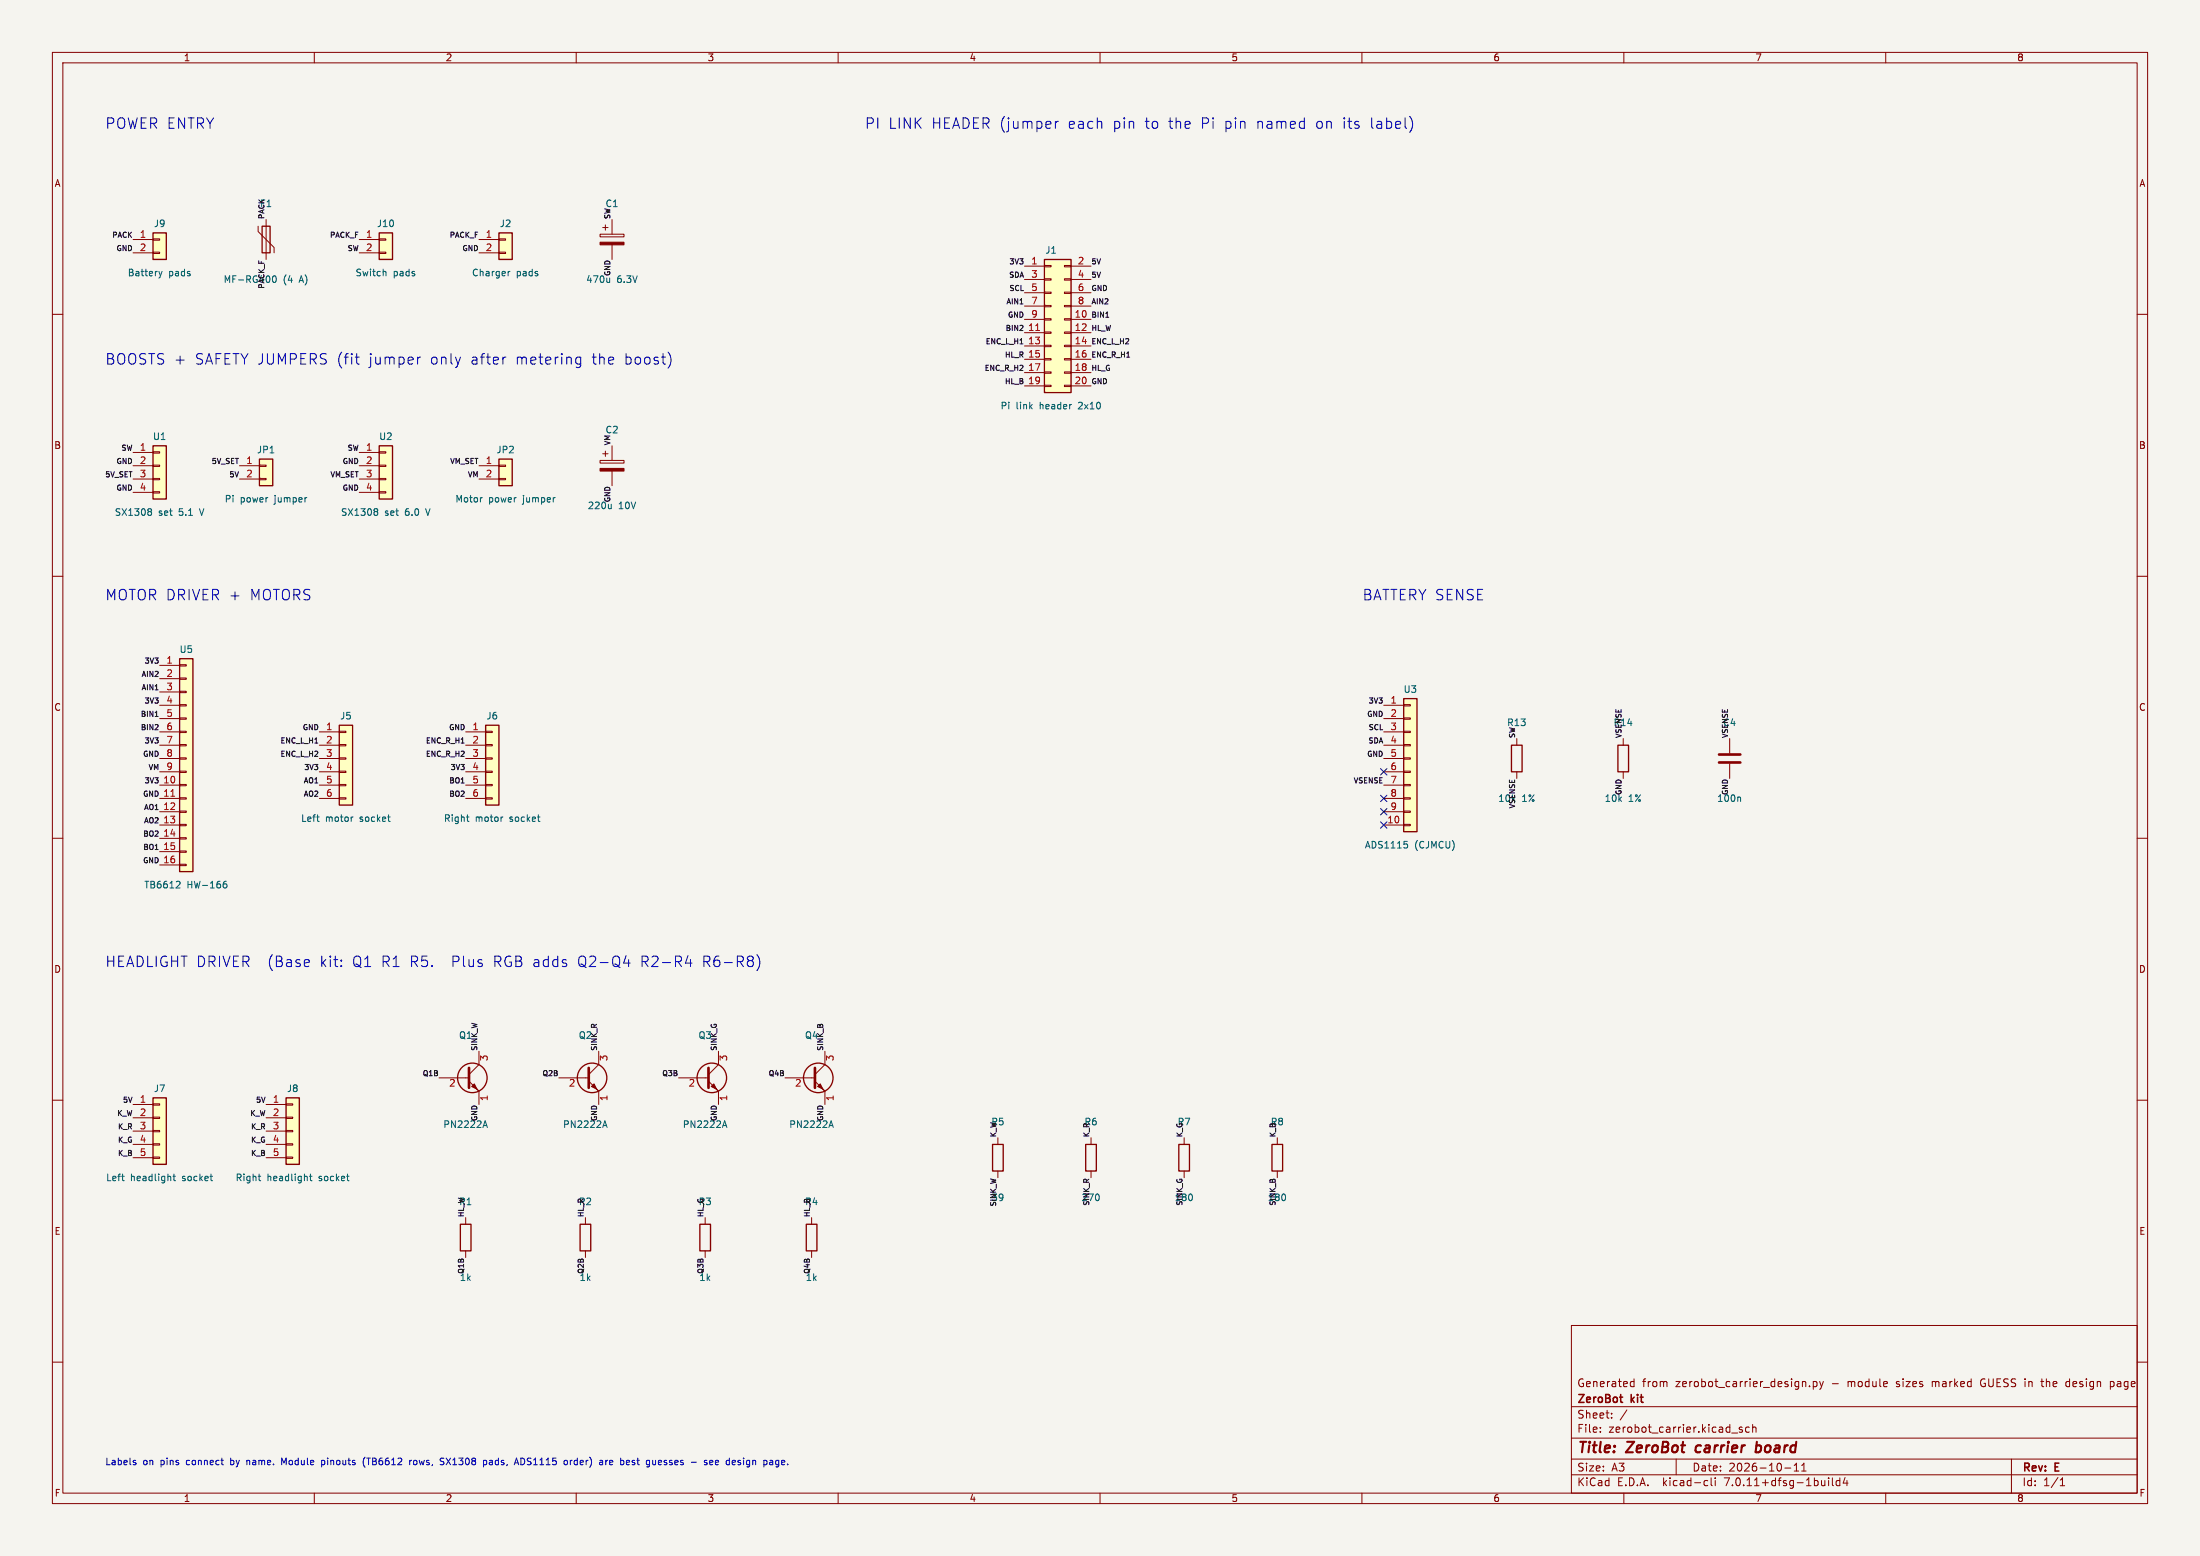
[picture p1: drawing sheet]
<svg xmlns="http://www.w3.org/2000/svg" width="420mm" height="297mm" viewBox="0 0 420 297" stroke-linecap="round" stroke-linejoin="round" font-family="sans-serif">
<path d="M0 0h420v297h-420z" fill="#f5f4ef" stroke="#f5f4ef" stroke-width=".19"/>
<g fill="none" stroke="#840000" stroke-width=".19">
<path d="M10 10h400v277h-400zM12 12h396v273h-396zM60 10v2M110 10v2M160 10v2M210 10v2M260 10v2M310 10v2M360 10v2M10 60h2M25.4 45.7h3.8M25.4 48.3h3.8"/>
<path d="M29.2 48.1h1.3v.3h-1.3zM29.2 45.6h1.3v.2h-1.3zM49.3 43.2v1l3 3v1.1M50.8 41.9v7.6M68.6 45.7h3.8M68.6 48.3h3.8M72.4 48.1h1.3v.3h-1.3zM72.4 45.6h1.3v.2h-1.3zM91.4 45.7h3.8M91.4 48.3h3.8M95.2 48.1h1.3v.3h-1.3zM95.2 45.6h1.3v.2h-1.3z"/>
<path d="M114.6 44.7h4.5v.5h-4.5zM115.1 43.4h1M115.6 42.9v1M116.8 41.9v2.8M116.8 46.7v2.8M195.6 50.8h3.8M195.6 53.3h3.8M195.6 55.9h3.8M195.6 58.4h3.8M199.4 58.3h1.3v.2h-1.3zM199.4 55.8h1.3v.2h-1.3zM199.4 53.2h1.3v.3h-1.3z"/>
<path d="M199.4 50.7h1.3v.2h-1.3zM203.2 58.3h1.3v.2h-1.3zM203.2 55.8h1.3v.2h-1.3zM203.2 53.2h1.3v.3h-1.3zM203.2 50.7h1.3v.2h-1.3zM204.5 50.8h3.8M204.5 53.3h3.8M204.5 55.9h3.8M204.5 58.4h3.8M408 60h2M195.6 61h3.8M195.6 63.5h3.8"/>
<path d="M195.6 66h3.8M195.6 68.6h3.8M195.6 71.1h3.8M195.6 73.7h3.8M199.4 73.5h1.3v.3h-1.3zM199.4 71h1.3v.2h-1.3zM199.4 68.5h1.3v.2h-1.3zM199.4 65.9h1.3v.3h-1.3zM199.4 63.4h1.3v.2h-1.3zM199.4 60.8h1.3v.3h-1.3zM203.2 73.5h1.3v.3h-1.3zM203.2 71h1.3v.2h-1.3z"/>
<path d="M203.2 68.5h1.3v.2h-1.3zM203.2 65.9h1.3v.3h-1.3zM203.2 63.4h1.3v.2h-1.3zM203.2 60.8h1.3v.3h-1.3zM204.5 61h3.8M204.5 63.5h3.8M204.5 66h3.8M204.5 68.6h3.8M204.5 71.1h3.8M204.5 73.7h3.8M25.4 86.4h3.8M25.4 88.9h3.8"/>
<path d="M25.4 91.4h3.8M25.4 94h3.8M29.2 93.9h1.3v.2h-1.3zM29.2 91.3h1.3v.3h-1.3zM29.2 88.8h1.3v.2h-1.3zM29.2 86.2h1.3v.3h-1.3zM45.7 88.9h3.8M45.7 91.4h3.8M49.5 91.3h1.3v.3h-1.3zM49.5 88.8h1.3v.2h-1.3zM68.6 86.4h3.8M68.6 88.9h3.8"/>
<path d="M68.6 91.4h3.8M68.6 94h3.8M72.4 93.9h1.3v.2h-1.3zM72.4 91.3h1.3v.3h-1.3zM72.4 88.8h1.3v.2h-1.3zM72.4 86.2h1.3v.3h-1.3zM91.4 88.9h3.8M91.4 91.4h3.8M95.2 91.3h1.3v.3h-1.3zM95.2 88.8h1.3v.2h-1.3zM114.6 87.9h4.5v.5h-4.5zM115.1 86.6h1"/>
<path d="M115.6 86.1v1M116.8 85.1v2.8M116.8 89.9v2.8M10 110h2M408 110h2M30.5 127h3.8M30.5 129.5h3.8M30.5 132.1h3.8M30.5 134.6h3.8M30.5 137.2h3.8M30.5 139.7h3.8M34.3 139.6h1.3v.2h-1.3z"/>
<path d="M34.3 137h1.3v.3h-1.3zM34.3 134.5h1.3v.2h-1.3zM34.3 132h1.3v.2h-1.3zM34.3 129.4h1.3v.3h-1.3zM34.3 126.9h1.3v.2h-1.3zM61 139.7h3.8M64.8 139.6h1.2v.2h-1.2zM88.9 139.7h3.8M92.7 139.6h1.3v.2h-1.3zM264.2 134.6h3.8M264.2 137.2h3.8M264.2 139.7h3.8"/>
<path d="M268 139.6h1.2v.2h-1.2zM268 137h1.2v.3h-1.2zM268 134.5h1.2v.2h-1.2zM10 160h2M30.5 149.9h3.8M30.5 152.4h3.8M30.5 154.9h3.8M30.5 157.5h3.8M30.5 142.2h3.8M30.5 144.8h3.8M30.5 147.3h3.8M34.3 159.9h1.3v.2h-1.3z"/>
<path d="M34.3 157.4h1.3v.2h-1.3zM34.3 154.8h1.3v.3h-1.3zM34.3 152.3h1.3v.2h-1.3zM34.3 149.7h1.3v.3h-1.3zM34.3 147.2h1.3v.2h-1.3zM34.3 144.7h1.3v.2h-1.3zM34.3 142.1h1.3v.3h-1.3zM61 149.9h3.8M61 152.4h3.8M61 142.2h3.8M61 144.8h3.8M61 147.3h3.8"/>
<path d="M64.8 152.3h1.2v.2h-1.2zM64.8 149.7h1.2v.3h-1.2zM64.8 147.2h1.2v.2h-1.2zM64.8 144.7h1.2v.2h-1.2zM64.8 142.1h1.2v.3h-1.2zM88.9 149.9h3.8M88.9 152.4h3.8M88.9 142.2h3.8M88.9 144.8h3.8M88.9 147.3h3.8M92.7 152.3h1.3v.2h-1.3zM92.7 149.7h1.3v.3h-1.3z"/>
<path d="M92.7 147.2h1.3v.2h-1.3zM92.7 144.7h1.3v.2h-1.3zM92.7 142.1h1.3v.3h-1.3zM264.2 149.9h3.8M264.2 152.4h3.8M264.2 154.9h3.8M264.2 157.5h3.8M264.2 142.2h3.8M264.2 144.8h3.8M264.2 147.3h3.8M268 157.4h1.2v.2h-1.2zM268 154.8h1.2v.3h-1.2z"/>
<path d="M268 152.3h1.2v.2h-1.2zM268 149.7h1.2v.3h-1.2zM268 147.2h1.2v.2h-1.2zM268 144.7h1.2v.2h-1.2zM268 142.1h1.2v.3h-1.2zM289.6 141v1.2M289.6 147.3v1.3M309.9 141v1.2M309.9 147.3v1.3M330.2 141v2.8M330.2 145.8v2.8M408 160h2"/>
<path d="M30.5 160h3.8M30.5 162.6h3.8M30.5 165.1h3.8M34.3 165h1.3v.2h-1.3zM34.3 162.4h1.3v.3h-1.3zM10 210h2M25.4 210.8h3.8M25.4 213.4h3.8M25.4 215.9h3.8M25.4 218.4h3.8M29.2 218.3h1.3v.3h-1.3zM29.2 215.8h1.3v.2h-1.3z"/>
<path d="M29.2 213.2h1.3v.3h-1.3zM29.2 210.7h1.3v.2h-1.3zM50.8 210.8h3.8M50.8 213.4h3.8M50.8 215.9h3.8M50.8 218.4h3.8M54.6 218.3h1.3v.3h-1.3zM54.6 215.8h1.3v.2h-1.3zM54.6 213.2h1.3v.3h-1.3zM54.6 210.7h1.3v.2h-1.3zM83.8 205.7h5.7M89.5 206.4l1.9 1.9v2.5"/>
<path d="M90.8 207.6l.5 .6M91.4 200.7v2.5l-1.9 1.9M106.7 205.7h5.7M112.4 206.4l1.9 1.9v2.5M113.7 207.6l.5 .6M114.3 200.7v2.5l-1.9 1.9M129.5 205.7h5.8M135.3 206.4l1.9 1.9v2.5M136.5 207.6l.5 .6M137.2 200.7v2.5l-1.9 1.9M149.9 205.7h5.7M155.6 206.4l1.9 1.9v2.5"/>
<path d="M156.8 207.6l.6 .6M157.5 200.7v2.5l-1.9 1.9M190.5 217.2v1.2M208.3 217.2v1.2M226.1 217.2v1.2M243.8 217.2v1.2M408 210h2M25.4 221h3.8M29.2 220.9h1.3v.2h-1.3zM50.8 221h3.8M54.6 220.9h1.3v.2h-1.3zM88.9 232.4v1.3"/>
<path d="M88.9 238.8v1.2M111.8 232.4v1.3M111.8 238.8v1.2M134.6 232.4v1.3M134.6 238.8v1.2M154.9 232.4v1.3M154.9 238.8v1.2M190.5 223.5v1.3M208.3 223.5v1.3M226.1 223.5v1.3M243.8 223.5v1.3M10 260h2"/>
<path d="M300 253h108v32h-108zM408 260h2M300 278.5h108M300 274.5h108M300 268.5h108M305.5 273.2v.2M305.5 272.5v.1M307.7 270.5v.2M307.7 269.8v.1M310.6 269.1l-1.3 1.9M311.4 264.6h.5M311.4 263.8h.5"/>
<path d="M311.9 263.2v1.5M320 278.5v3M330.6 273.5h1.1M332.6 272.5l-.4-.1-.2 .2 .1 .2 .5 .2v.3h-.6M333.9 272.5l-.4-.1-.3 .3 .2 .6h.5M334.6 272.5l.2-.1 .4 .1v.9M334.6 271.9v1.5M342.5 279.7l.4-.4v1.5M343.9 279.7l.5-.4v1.5M345.4 264.5v.2M346.2 263.8l.4-.1 .3 .3-.2 .6h-.5M346.2 263.7v1.5"/>
<path d="M347.4 263.7l.3 1M347.7 264.7l-.3 .5M348.1 263.7l-.4 1M378.2 263.4l-.1 .4 .1 .7M384 278.5v6.5M389.6 263.7h.6M389.8 263.2v1.3l.4 .2M394.9 263.7h-.2l-.3 .3v.5l.5 .2M402.9 263.8l.4-.1 .3 .3M402.9 263.7v1.5M403.6 264.4l-.3 .3-.4-.1M60 285v2"/>
<path d="M110 285v2M160 285v2M210 285v2M260 285v2M300 281.5h108M310 285v2M325.6 282.6l.4 .1M326 283.5l-.4 .1M326.7 282.1v1.3l.2 .2M327.4 282.1v.1M327.4 282.6v1M340.7 280.2h1.2"/>
<path d="M342.5 280.8h.9M343.9 280.8h.9M349.1 282.1v.1M349.1 282.6v1M349.8 282.1v1.3l.2 .2M351.2 282.7l-.4-.1-.3 .3 .2 .6h.5M351.2 282.1v1.5M352.2 282l-.3 1.1h.9M352.6 282.6v1M360 285v2M393.3 283.6h.9M393.3 282.5l.4-.4v1.5"/>
</g>
<path d="M323.9 276.1l-.2 .7 .3 .4M335.3 276h.8M335.4 275.2l-.3 2M336 277a.66 .66 0 0 1-.8 .1" fill="none" stroke="#840000" stroke-width=".4"/>
<path d="M309.2 266.7h.6M309.6 267.7h.2" fill="none" stroke="#840000" stroke-width=".3"/>
<path d="M328.2 145.5h4M328.2 144h4M89.5 203.8v3.8M112.4 203.8v3.8M135.3 203.8v3.8M155.6 203.8v3.8" fill="none" stroke="#840000" stroke-width=".51"/>
<g fill="#840000" stroke="#840000" stroke-width=".19">
<path d="M90 207.4l.6-.5 .5 1z"/>
<path d="M112.9 207.4l.5-.5 .5 1z"/>
<path d="M135.8 207.4l.5-.5 .5 1z"/>
<path d="M156.1 207.4l.5-.5 .5 1z"/>
<path d="M114.6 89.4h4.5v.5h-4.5z"/>
<path d="M114.6 46.2h4.5v.5h-4.5z"/>
</g>
<g fill="none" stroke="#840000" stroke-width=".25">
<path d="M29.2 44.5h2.5v5h-2.5zM50 43.2h1.6v5.1h-1.6zM72.4 44.5h2.5v5h-2.5zM95.2 44.5h2.6v5h-2.6zM199.4 49.5h5.1v25.4h-5.1zM29.2 85.1h2.5v10.2h-2.5zM49.5 87.6h2.6v5.1h-2.6zM72.4 85.1h2.5v10.2h-2.5zM95.2 87.6h2.6v5.1h-2.6zM34.3 125.7h2.5v40.7h-2.5zM64.8 138.4h2.5v15.3h-2.5zM92.7 138.4h2.5v15.3h-2.5z"/>
<path d="M268 133.4h2.5v25.4h-2.5zM288.5 142.2h2.1v5.1h-2.1zM308.9 142.2h2v5.1h-2zM29.2 209.6h2.5v12.6h-2.5zM54.6 209.6h2.5v12.6h-2.5zM189.5 218.4h2v5.1h-2zM207.3 218.4h2v5.1h-2zM225 218.4h2.1v5.1h-2.1zM242.8 218.4h2.1v5.1h-2.1zM87.9 233.7h2v5.1h-2zM110.7 233.7h2.1v5.1h-2.1zM133.6 233.7h2v5.1h-2z"/>
<path d="M153.9 233.7h2.1v5.1h-2.1z"/>
<circle cx="90.2" cy="205.7" r="2.82"/>
<circle cx="113" cy="205.7" r="2.82"/>
<circle cx="135.9" cy="205.7" r="2.82"/>
<circle cx="156.2" cy="205.7" r="2.82"/>
</g>
<g fill="none" stroke="#006464" stroke-width=".19">
<path d="M30.3 51.8l.3 .8M30.6 52.6l-.2 .4M30.9 51.8l-.3 .8M52.1 52.8l.2-.2a.68 .68 0 0 1 .5 .7 .68 .68 0 0 1-.5 .6l-.3-.5zM73.3 51.8l.4 .2v.6M97.4 51.8l-.4 .2M116.4 53.1v.8M116.4 53.8l-.2 .1M28.5 97.1h.2l.2 .2-.2 .3M28.5 97.6h.2M28.7 97.6l.2 .3v.2l-.1 .2-.3 .1M58.5 95h.1"/>
<path d="M71.6 97.1h.3l.2 .2-.2 .3M71.6 97.6h.3M71.9 97.6l.2 .3v.2l-.1 .2-.4 .1M92 95h.1M105.9 95h.1M116.7 96.3v.8M116.7 97l-.2 .1M60.4 155.9h.5M60.8 156.8h.1M67.4 155.9l-.2 .1M89.1 155.9h.4M89.3 156.7l.2 .1"/>
<path d="M96 155.9l-.2 .1M332.1 152.1l.2 .2v.7M34.1 168.2l.3 .3-.1 .3-.7 .7h.8M42.7 168.8l.4-.1 .2 .2-.1 .5h-.5M43.2 168.2l-.4 .1-.1 .2M268.1 160.6h.6M268.5 161.1l.2 .2v.3l-.2 .3M92.3 214.8h.6M92.6 213.9l.4 1.3M115.2 214.8h.6M115.5 213.9l.4 1.3M138 214.8h.6"/>
<path d="M138.3 213.9l.5 1.3M158.4 214.8h.6M158.7 213.9l.4 1.3M23.2 224.5h.5M23.6 225.4h.1M33 224.5h.5M33.2 224.1v1.1l.3 .2M49.3 224.5h.5M49.5 225.3l.3 .1M59.1 224.5h.5M59.3 224.1v1.1l.3 .2"/>
</g>
<g fill="#ffffc2" stroke="#ffffc2" stroke-width=".19">
<path d="M29.2 85.1h2.5v10.2h-2.5z"/>
<path d="M72.4 85.1h2.5v10.2h-2.5z"/>
<path d="M34.3 125.7h2.5v40.7h-2.5z"/>
<path d="M64.8 138.4h2.5v15.3h-2.5z"/>
<path d="M92.7 138.4h2.5v15.3h-2.5z"/>
<path d="M199.4 49.5h5.1v25.4h-5.1z"/>
<path d="M29.2 209.6h2.5v12.6h-2.5z"/>
<path d="M54.6 209.6h2.5v12.6h-2.5z"/>
<path d="M268 133.4h2.5v25.4h-2.5z"/>
<path d="M49.5 87.6h2.6v5.1h-2.6z"/>
<path d="M95.2 44.5h2.6v5h-2.6z"/>
<path d="M95.2 87.6h2.6v5.1h-2.6z"/>
<path d="M72.4 44.5h2.5v5h-2.5z"/>
<path d="M29.2 44.5h2.5v5h-2.5z"/>
</g>
<path d="M197.7 63.1h.8M32.6 152h.8" fill="none" stroke="#a90000" stroke-width=".19"/>
<path d="M211.1 60.6h.6M29.6 136.8h.6" fill="none" stroke="#0f0f0f" stroke-width=".19"/>
<g fill="none" stroke="#0000c2" stroke-width=".19">
<path d="M201.5 23.2v1.3M202.1 23.2l-.4 .1-.2 .2M269.6 23.1l.1 .4-.1 .9M67.8 68.2h.8M68.2 69.4l.4 .1M80.3 68.2l-.4 .1M96.4 68.2h.2M110.3 68.2l.6 .1M110.9 69.4l-.6 .1M110.9 68.2v1.6a.54 .54 0 0 1-.7 .4M128 68.1v1.3M119.1 183.8h1.2"/>
<path d="M120 183.2v1.3M130.9 183.8h1.2M131.8 183.2v1.3M144.5 182.2a2.29 2.29 0 0 1 0 3.1M25.6 279.2h.3l.1 .2-.5 .2M25.6 278.7l.3 .1M42.2 278.7h.5M42.5 279.6h.2M47.1 278.7v.9M47.3 278.7l-.2 .2M54.2 279.2l-.4-.9v1.3M61.4 278.8l.4-.1 .1 .2"/>
<path d="M61.4 278.7v1.3M61.9 279.5l-.1 .1-.4-.1M69.7 278.1a1.46 1.46 0 0 0 0 2M70 278.3h.7M78.2 278.7v.9M78.6 278.7l-.4 .3M79.2 278.7l-.3 .3v.3l.3 .3M84.3 278.9l.3 .1 .1 .3-.2 .3h-.3M84.3 278.3l.4 .1M85.2 278.3l.8 1.3M86 278.3l-.8 1.3M92.4 278.7l.4 .1 .1 .2v.5l-.5 .1"/>
<path d="M93.8 278.7l-.3 .1M93.9 279.1h-.3l-.2 .2 .1 .2 .4 .1M98.6 278.3l.4 1.3M99.9 278.4l-.5-.1v1.3l.5-.1M108.9 278.7v.9M109.2 278.7l-.3 .3M115.7 278.7v.9M116 278.7l-.3 .3M116.4 278.8v.7M117 279l-.6 .2M120 278.7l.2 .3-.6 .2M120.1 279.5l-.1 .1"/>
<path d="M125.1 278.7v.9M125.1 279.5l-.1 .1M125.9 278.7l-.2 .2v.5l.2 .2M126.3 279l-.6 .2M134.5 279.5l.1 .1M134.5 278.8v.3M136.6 279.2l.6-.2-.1-.2-.3-.1-.2 .2v.6h.5M141.1 279.2h.3v.2l-.4 .2M141.1 278.7l.3 .1M148.7 278.8l-.4-.1-.2 .3 .1 .5h.5M148.7 278.7v1.1l-.3 .2-.3-.1"/>
</g>
<path d="M263.6 154.3l1.2 1.2M263.6 151.8l1.2 1.2M263.6 146.7l1.2 1.2M263.6 156.9l1.2 1.2M264.8 154.3l-1.2 1.2M264.8 151.8l-1.2 1.2M264.8 146.7l-1.2 1.2M264.8 156.9l-1.2 1.2" fill="none" stroke="#000084" stroke-width=".19"/>
<g font-size="2.8" fill="#0000c2">
<text x="20" y="24.7">POWER ENTRY</text>
<text x="165" y="24.7">PI LINK</text>
<text x="177.8" y="24.7">HEADER (jumper</text>
<text x="203.9" y="24.7">each</text>
<text x="212.5" y="24.7">pin</text>
<text x="218.7" y="24.7">to</text>
<text x="223.2" y="24.7">the</text>
<text x="229.5" y="24.7">Pi</text>
<text x="234" y="24.7">pin</text>
<text x="240.1" y="24.7">named</text>
<text x="251.5" y="24.7">on</text>
<text x="256.7" y="24.7">its</text>
<text x="262" y="24.7">label)</text>
<text x="20" y="69.7">BOOSTS +</text>
<text x="37.2" y="69.7">SAFETY JUMPERS (fit</text>
<text x="70.5" y="69.7">jumper</text>
<text x="82.2" y="69.7">only</text>
<text x="90" y="69.7">after</text>
<text x="98.6" y="69.7">metering</text>
<text x="113.3" y="69.7">the</text>
<text x="119.5" y="69.7">boost)</text>
<text x="20" y="114.8">MOTOR DRIVER +</text>
<text x="47.7" y="114.8">MOTORS</text>
<text x="260" y="114.8">BATTERY SENSE</text>
<text x="20" y="184.7">HEADLIGHT DRIVER</text>
<text x="51" y="184.7">(Base</text>
<text x="61.1" y="184.7">kit:</text>
<text x="67.3" y="184.7">Q1 R1 R5.</text>
<text x="86.4" y="184.7">Plus</text>
<text x="94.5" y="184.7">RGB adds</text>
<text x="110.7" y="184.7">Q2-Q4</text>
<text x="122.7" y="184.7">R2-R4</text>
<text x="134.6" y="184.7">R6-R8)</text>
</g>
<g font-size="2.8" fill="#840000">
<text x="301" y="277.9">Title:</text>
<text x="310.6" y="277.9">ZeroBot</text>
<text x="324.6" y="277.9">carrier</text>
<text x="336.8" y="277.9">board</text>
</g>
<g font-size="2.1" fill="#840000">
<text x="301" y="268.2">ZeroBot</text>
<text x="301" y="265">Generated</text>
<text x="311.4" y="268.2">kit</text>
<text x="313.5" y="265">from</text>
<text x="319.9" y="265">zerobot_carrier_design.py</text>
<text x="349.8" y="265">-</text>
<text x="353" y="265">module</text>
<text x="362.4" y="265">sizes</text>
<text x="369.4" y="265">marked</text>
<text x="378.8" y="265">GUESS in</text>
<text x="390.8" y="265">the</text>
<text x="395.6" y="265">design</text>
<text x="404.1" y="265">page</text>
<text x="301" y="273.7">File:</text>
<text x="301" y="271">Sheet:</text>
<text x="307.1" y="273.7">zerobot_carrier.kicad_sch</text>
<text x="301" y="281.1">Size:</text>
<text x="307.6" y="281.1">A3</text>
<text x="323" y="281.1">Date:</text>
<text x="330" y="281.1">2026-10-11</text>
<text x="386" y="281.3">Rev:</text>
<text x="392.4" y="281.3">E</text>
<text x="301" y="283.9">KiCad</text>
<text x="308.7" y="283.9">E.D.A.</text>
<text x="317.6" y="283.9">kicad-cli</text>
<text x="329.5" y="283.9">7.0.11+dfsg-1build4</text>
<text x="386" y="283.9">Id:</text>
<text x="390.1" y="283.9">1/1</text>
</g>
<g font-size="1.8" fill="#840000">
<text x="35" y="11.9">1</text>
<text x="85" y="11.9">2</text>
<text x="135" y="11.9">3</text>
<text x="185" y="11.9">4</text>
<text x="235" y="11.9">5</text>
<text x="285" y="11.9">6</text>
<text x="335" y="11.9">7</text>
<text x="385" y="11.9">8</text>
<text x="10.3" y="35.9">A</text>
<text x="408.3" y="35.9">A</text>
<text x="10.3" y="85.9">B</text>
<text x="408.2" y="85.9">B</text>
<text x="10.3" y="135.9">C</text>
<text x="408.2" y="135.9">C</text>
<text x="10.3" y="185.9">D</text>
<text x="408.2" y="185.9">D</text>
<text x="10.3" y="235.9">E</text>
<text x="408.3" y="235.9">E</text>
<text x="10.3" y="285.9">F</text>
<text x="35" y="286.9">1</text>
<text x="85" y="286.9">2</text>
<text x="135" y="286.9">3</text>
<text x="185" y="286.9">4</text>
<text x="235" y="286.9">5</text>
<text x="285" y="286.9">6</text>
<text x="335" y="286.9">7</text>
<text x="385" y="286.9">8</text>
<text x="408.3" y="285.9">F</text>
</g>
<g font-size="1.8" fill="#0f0f0f">
<text x="49.5" y="39.7">F1</text>
<text x="307.9" y="138.8">R14</text>
<text x="328.9" y="138.8">C4</text>
<text x="285.9" y="153.3">10k</text>
<text x="189.2" y="215">R5</text>
<text x="206.9" y="215">R6</text>
<text x="224.7" y="215">R7</text>
<text x="242.5" y="215">R8</text>
<text x="87.6" y="230.2">R1</text>
<text x="110.4" y="230.2">R2</text>
<text x="133.3" y="230.2">R3</text>
<text x="153.6" y="230.2">R4</text>
<text x="189.2" y="229.5">39</text>
<text x="206.4" y="229.5">270</text>
<text x="224.1" y="229.5">180</text>
<text x="241.9" y="229.5">180</text>
<text x="87.7" y="244.7">1k</text>
<text x="110.5" y="244.7">1k</text>
<text x="133.4" y="244.7">1k</text>
<text x="153.7" y="244.7">1k</text>
</g>
<g font-size="1.8" fill="#006464">
<text x="115.5" y="39.7">C1</text>
<text x="29.3" y="43.5">J9</text>
<text x="71.9" y="43.5">J10</text>
<text x="95.3" y="43.5">J2</text>
<text x="24.3" y="52.9">Battery</text>
<text x="32.2" y="52.9">pads</text>
<text x="67.8" y="52.9">Switch</text>
<text x="75.1" y="52.9">pads</text>
<text x="90" y="52.9">Charger</text>
<text x="98.6" y="52.9">pads</text>
<text x="199.5" y="48.6">J1</text>
<text x="42.6" y="54.2">MF-RG400</text>
<text x="54" y="54.2">(4</text>
<text x="57.3" y="54.2">A)</text>
<text x="111.8" y="54.2">470u</text>
<text x="117.8" y="54.2">6.3V</text>
<text x="115.5" y="82.9">C2</text>
<text x="190.9" y="78.3">Pi</text>
<text x="194" y="78.3">link</text>
<text x="198.6" y="78.3">header</text>
<text x="206.2" y="78.3">2x10</text>
<text x="29.1" y="84.2">U1</text>
<text x="49" y="86.7">JP1</text>
<text x="72.3" y="84.2">U2</text>
<text x="94.7" y="86.7">JP2</text>
<text x="21.8" y="98.7">SX1308</text>
<text x="30.2" y="98.7">set</text>
<text x="34.3" y="98.7">5.1</text>
<text x="38.5" y="98.7">V</text>
<text x="42.8" y="96.1">Pi</text>
<text x="45.9" y="96.1">power</text>
<text x="52.5" y="96.1">jumper</text>
<text x="65" y="98.7">SX1308</text>
<text x="73.4" y="98.7">set</text>
<text x="77.4" y="98.7">6.0</text>
<text x="81.6" y="98.7">V</text>
<text x="86.8" y="96.1">Motor</text>
<text x="93.3" y="96.1">power</text>
<text x="99.9" y="96.1">jumper</text>
<text x="112.1" y="97.4">220u</text>
<text x="118.1" y="97.4">10V</text>
<text x="34.2" y="124.8">U5</text>
<text x="64.8" y="137.5">J5</text>
<text x="92.8" y="137.5">J6</text>
<text x="267.9" y="132.4">U3</text>
<text x="287.6" y="138.8">R13</text>
<text x="290.5" y="153.3">1%</text>
<text x="306.2" y="153.3">10k</text>
<text x="310.9" y="153.3">1%</text>
<text x="327.7" y="153.3">100n</text>
<text x="57.4" y="157.1">Left</text>
<text x="62.1" y="157.1">motor</text>
<text x="68.8" y="157.1">socket</text>
<text x="84.7" y="157.1">Right</text>
<text x="90.7" y="157.1">motor</text>
<text x="97.4" y="157.1">socket</text>
<text x="260.5" y="162.2">ADS1115</text>
<text x="270" y="162.2">(CJMCU)</text>
<text x="27.4" y="169.8">TB6612</text>
<text x="35.7" y="169.8">HW-166</text>
<text x="87.5" y="198.5">Q1</text>
<text x="110.4" y="198.5">Q2</text>
<text x="133.2" y="198.5">Q3</text>
<text x="153.6" y="198.5">Q4</text>
<text x="29.3" y="208.6">J7</text>
<text x="54.7" y="208.6">J8</text>
<text x="84.5" y="215.5">PN2222A</text>
<text x="107.4" y="215.5">PN2222A</text>
<text x="130.3" y="215.5">PN2222A</text>
<text x="150.6" y="215.5">PN2222A</text>
<text x="20.2" y="225.7">Left</text>
<text x="24.9" y="225.7">headlight</text>
<text x="34.9" y="225.7">socket</text>
<text x="44.9" y="225.7">Right</text>
<text x="51" y="225.7">headlight</text>
<text x="61" y="225.7">socket</text>
</g>
<g font-size="1.8" fill="#a90000">
<text x="26.6" y="45.5">1</text>
<text x="69.8" y="45.5">1</text>
<text x="92.6" y="45.5">1</text>
<text x="26.6" y="48">2</text>
<text x="69.8" y="48">2</text>
<text x="92.6" y="48">2</text>
<text x="196.8" y="50.5">1</text>
<text x="196.8" y="53.1">3</text>
<text x="205.7" y="50.5">2</text>
<text x="205.7" y="53.1">4</text>
<text x="196.8" y="55.6">5</text>
<text x="196.8" y="58.2">7</text>
<text x="205.7" y="55.6">6</text>
<text x="205.7" y="58.2">8</text>
<text x="196.2" y="63.2">11</text>
<text x="196.2" y="65.8">13</text>
<text x="196.8" y="60.7">9</text>
<text x="205.1" y="60.7">10</text>
<text x="205.1" y="63.2">12</text>
<text x="205.1" y="65.8">14</text>
<text x="196.2" y="68.3">15</text>
<text x="196.2" y="70.9">17</text>
<text x="205.1" y="68.3">16</text>
<text x="205.1" y="70.9">18</text>
<text x="196.2" y="73.4">19</text>
<text x="205.1" y="73.4">20</text>
<text x="26.6" y="86.1">1</text>
<text x="26.6" y="88.6">2</text>
<text x="46.9" y="88.6">1</text>
<text x="69.8" y="86.1">1</text>
<text x="69.8" y="88.6">2</text>
<text x="92.6" y="88.6">1</text>
<text x="26.6" y="91.2">3</text>
<text x="26.6" y="93.7">4</text>
<text x="46.9" y="91.2">2</text>
<text x="69.8" y="91.2">3</text>
<text x="69.8" y="93.7">4</text>
<text x="92.6" y="91.2">2</text>
<text x="31.7" y="126.7">1</text>
<text x="31.7" y="129.3">2</text>
<text x="31.7" y="131.8">3</text>
<text x="31.7" y="134.4">4</text>
<text x="31.7" y="136.9">5</text>
<text x="265.4" y="134.4">1</text>
<text x="265.4" y="136.9">2</text>
<text x="31.7" y="139.4">6</text>
<text x="31.7" y="142">7</text>
<text x="62.2" y="139.4">1</text>
<text x="62.2" y="142">2</text>
<text x="90.1" y="139.4">1</text>
<text x="90.1" y="142">2</text>
<text x="265.4" y="139.4">3</text>
<text x="265.4" y="142">4</text>
<text x="31.1" y="149.6">10</text>
<text x="31.7" y="144.5">8</text>
<text x="31.7" y="147.1">9</text>
<text x="62.2" y="144.5">3</text>
<text x="62.2" y="147.1">4</text>
<text x="62.2" y="149.6">5</text>
<text x="90.1" y="144.5">3</text>
<text x="90.1" y="147.1">4</text>
<text x="90.1" y="149.6">5</text>
<text x="265.4" y="144.5">5</text>
<text x="265.4" y="147.1">6</text>
<text x="265.4" y="149.6">7</text>
<text x="31.1" y="152.1">11</text>
<text x="31.1" y="154.7">12</text>
<text x="62.2" y="152.1">6</text>
<text x="90.1" y="152.1">6</text>
<text x="265.4" y="152.1">8</text>
<text x="265.4" y="154.7">9</text>
<text x="31.1" y="157.2">13</text>
<text x="31.1" y="159.8">14</text>
<text x="264.8" y="157.2">10</text>
<text x="31.1" y="162.3">15</text>
<text x="31.1" y="164.8">16</text>
<text x="93.4" y="202.6" transform="rotate(-90 93.4 202.6)">3</text>
<text x="116.3" y="202.6" transform="rotate(-90 116.3 202.6)">3</text>
<text x="139.1" y="202.6" transform="rotate(-90 139.1 202.6)">3</text>
<text x="159.5" y="202.6" transform="rotate(-90 159.5 202.6)">3</text>
<text x="85.7" y="207.7">2</text>
<text x="108.5" y="207.7">2</text>
<text x="131.4" y="207.7">2</text>
<text x="151.7" y="207.7">2</text>
<text x="26.6" y="210.6">1</text>
<text x="26.6" y="213.1">2</text>
<text x="26.6" y="215.6">3</text>
<text x="52" y="210.6">1</text>
<text x="52" y="213.1">2</text>
<text x="52" y="215.6">3</text>
<text x="93.4" y="210.3" transform="rotate(-90 93.4 210.3)">1</text>
<text x="116.3" y="210.3" transform="rotate(-90 116.3 210.3)">1</text>
<text x="139.1" y="210.3" transform="rotate(-90 139.1 210.3)">1</text>
<text x="159.5" y="210.3" transform="rotate(-90 159.5 210.3)">1</text>
<text x="26.6" y="218.2">4</text>
<text x="26.6" y="220.7">5</text>
<text x="52" y="218.2">4</text>
<text x="52" y="220.7">5</text>
</g>
<g font-size="1.8" fill="#0000c2">
<text x="20" y="279.8">Labels</text>
<text x="27.3" y="279.8">on</text>
<text x="30.7" y="279.8">pins</text>
<text x="35.8" y="279.8">connect</text>
<text x="44.5" y="279.8">by</text>
<text x="47.7" y="279.8">name.</text>
<text x="54.6" y="279.8">Module</text>
<text x="62.4" y="279.8">pinouts</text>
<text x="70.6" y="279.8">(TB6612</text>
<text x="79.6" y="279.8">rows,</text>
<text x="85.7" y="279.8">SX1308</text>
<text x="94.1" y="279.8">pads,</text>
<text x="100.4" y="279.8">ADS1115</text>
<text x="110" y="279.8">order)</text>
<text x="116.9" y="279.8">are</text>
<text x="121.1" y="279.8">best</text>
<text x="126.3" y="279.8">guesses</text>
<text x="135" y="279.8">-</text>
<text x="137.8" y="279.8">see</text>
<text x="142.2" y="279.8">design</text>
<text x="149.5" y="279.8">page.</text>
</g>
<g font-size="1.4" fill="#0f0f0f">
<text x="50.5" y="41.9" transform="rotate(-90 50.5 41.9)">PACK</text>
<text x="116.6" y="41.9" transform="rotate(-90 116.6 41.9)">SW</text>
<text x="21.3" y="45.4">PACK</text>
<text x="22.1" y="48">GND</text>
<text x="62.8" y="45.4">PACK_F</text>
<text x="66.2" y="48">SW</text>
<text x="85.7" y="45.4">PACK_F</text>
<text x="88.1" y="48">GND</text>
<text x="116.6" y="52.8" transform="rotate(-90 116.6 52.8)">GND</text>
<text x="192.5" y="53.1">SDA</text>
<text x="192.6" y="50.5">3V3</text>
<text x="208.3" y="53.1">5V</text>
<text x="208.3" y="50.5">5V</text>
<text x="50.5" y="55.3" transform="rotate(-90 50.5 55.3)">PACK_F</text>
<text x="192" y="58.1">AIN1</text>
<text x="192.6" y="55.6">SCL</text>
<text x="208.3" y="55.6">GND</text>
<text x="208.3" y="58.1">AIN2</text>
<text x="188" y="65.8">ENC_L_H1</text>
<text x="191.8" y="63.2">BIN2</text>
<text x="192.3" y="60.7">GND</text>
<text x="208.3" y="65.8">ENC_L_H2</text>
<text x="208.3" y="63.2">HL_W</text>
<text x="208.3" y="60.7">BIN1</text>
<text x="187.8" y="70.8">ENC_R_H2</text>
<text x="191.7" y="68.3">HL_R</text>
<text x="208.3" y="68.3">ENC_R_H1</text>
<text x="208.3" y="70.8">HL_G</text>
<text x="191.7" y="73.4">HL_B</text>
<text x="208.3" y="73.4">GND</text>
<text x="22.1" y="88.6">GND</text>
<text x="23" y="86.1">SW</text>
<text x="40.3" y="88.6">5V_SET</text>
<text x="65.3" y="88.6">GND</text>
<text x="66.2" y="86.1">SW</text>
<text x="85.8" y="88.6">VM_SET</text>
<text x="116.6" y="85.1" transform="rotate(-90 116.6 85.1)">VM</text>
<text x="20" y="91.2">5V_SET</text>
<text x="22.1" y="93.7">GND</text>
<text x="43.7" y="91.2">5V</text>
<text x="62.9" y="91.2">VM_SET</text>
<text x="65.3" y="93.7">GND</text>
<text x="89.2" y="91.2">VM</text>
<text x="116.6" y="96" transform="rotate(-90 116.6 96)">GND</text>
<text x="26.9" y="131.8">AIN1</text>
<text x="26.9" y="129.3">AIN2</text>
<text x="27.5" y="126.7">3V3</text>
<text x="26.7" y="136.9">BIN1</text>
<text x="27.5" y="134.3">3V3</text>
<text x="260.9" y="136.9">GND</text>
<text x="261.1" y="134.3">3V3</text>
<text x="26.7" y="139.4">BIN2</text>
<text x="27.5" y="142">3V3</text>
<text x="53.4" y="142">ENC_L_H1</text>
<text x="57.7" y="139.4">GND</text>
<text x="81.2" y="142">ENC_R_H1</text>
<text x="85.6" y="139.4">GND</text>
<text x="261.1" y="142">SDA</text>
<text x="261.1" y="139.4">SCL</text>
<text x="289.3" y="141" transform="rotate(-90 289.3 141)">SW</text>
<text x="309.6" y="141" transform="rotate(-90 309.6 141)">VSENSE</text>
<text x="329.9" y="141" transform="rotate(-90 329.9 141)">VSENSE</text>
<text x="27.2" y="144.5">GND</text>
<text x="27.5" y="149.6">3V3</text>
<text x="28.2" y="147">VM</text>
<text x="53.4" y="144.5">ENC_L_H2</text>
<text x="57.8" y="149.6">AO1</text>
<text x="57.9" y="147">3V3</text>
<text x="81.2" y="144.5">ENC_R_H2</text>
<text x="85.6" y="149.6">BO1</text>
<text x="85.9" y="147">3V3</text>
<text x="258.3" y="149.6">VSENSE</text>
<text x="260.9" y="144.5">GND</text>
<text x="27.2" y="152.1">GND</text>
<text x="27.4" y="154.7">AO1</text>
<text x="57.8" y="152.1">AO2</text>
<text x="85.6" y="152.1">BO2</text>
<text x="289.3" y="154.5" transform="rotate(-90 289.3 154.5)">VSENSE</text>
<text x="309.6" y="151.9" transform="rotate(-90 309.6 151.9)">GND</text>
<text x="329.9" y="151.9" transform="rotate(-90 329.9 151.9)">GND</text>
<text x="27.2" y="159.7">BO2</text>
<text x="27.4" y="157.2">AO2</text>
<text x="27.2" y="164.8">GND</text>
<text x="27.2" y="162.3">BO1</text>
<text x="91.2" y="200.7" transform="rotate(-90 91.2 200.7)">SINK_W</text>
<text x="114" y="200.7" transform="rotate(-90 114 200.7)">SINK_R</text>
<text x="136.9" y="200.7" transform="rotate(-90 136.9 200.7)">SINK_G</text>
<text x="157.2" y="200.7" transform="rotate(-90 157.2 200.7)">SINK_B</text>
<text x="80.6" y="205.5">Q1B</text>
<text x="103.4" y="205.5">Q2B</text>
<text x="126.3" y="205.5">Q3B</text>
<text x="146.6" y="205.5">Q4B</text>
<text x="22.2" y="213.1">K_W</text>
<text x="22.4" y="215.6">K_R</text>
<text x="23.3" y="210.5">5V</text>
<text x="47.6" y="213.1">K_W</text>
<text x="47.8" y="215.6">K_R</text>
<text x="48.7" y="210.5">5V</text>
<text x="91.2" y="214.1" transform="rotate(-90 91.2 214.1)">GND</text>
<text x="114" y="214.1" transform="rotate(-90 114 214.1)">GND</text>
<text x="136.9" y="214.1" transform="rotate(-90 136.9 214.1)">GND</text>
<text x="157.2" y="214.1" transform="rotate(-90 157.2 214.1)">GND</text>
<text x="22.4" y="218.2">K_G</text>
<text x="22.4" y="220.7">K_B</text>
<text x="47.8" y="220.7">K_B</text>
<text x="47.8" y="218.2">K_G</text>
<text x="190.2" y="217.2" transform="rotate(-90 190.2 217.2)">K_W</text>
<text x="208" y="217.2" transform="rotate(-90 208 217.2)">K_R</text>
<text x="225.8" y="217.2" transform="rotate(-90 225.8 217.2)">K_G</text>
<text x="243.6" y="217.2" transform="rotate(-90 243.6 217.2)">K_B</text>
<text x="88.6" y="232.4" transform="rotate(-90 88.6 232.4)">HL_W</text>
<text x="111.5" y="232.4" transform="rotate(-90 111.5 232.4)">HL_R</text>
<text x="134.3" y="232.4" transform="rotate(-90 134.3 232.4)">HL_G</text>
<text x="154.7" y="232.4" transform="rotate(-90 154.7 232.4)">HL_B</text>
<text x="190.2" y="230.4" transform="rotate(-90 190.2 230.4)">SINK_W</text>
<text x="208" y="230.3" transform="rotate(-90 208 230.3)">SINK_R</text>
<text x="225.8" y="230.3" transform="rotate(-90 225.8 230.3)">SINK_G</text>
<text x="243.6" y="230.3" transform="rotate(-90 243.6 230.3)">SINK_B</text>
<text x="88.6" y="243.3" transform="rotate(-90 88.6 243.3)">Q1B</text>
<text x="111.5" y="243.3" transform="rotate(-90 111.5 243.3)">Q2B</text>
<text x="134.3" y="243.3" transform="rotate(-90 134.3 243.3)">Q3B</text>
<text x="154.7" y="243.3" transform="rotate(-90 154.7 243.3)">Q4B</text>
</g>
</svg>
